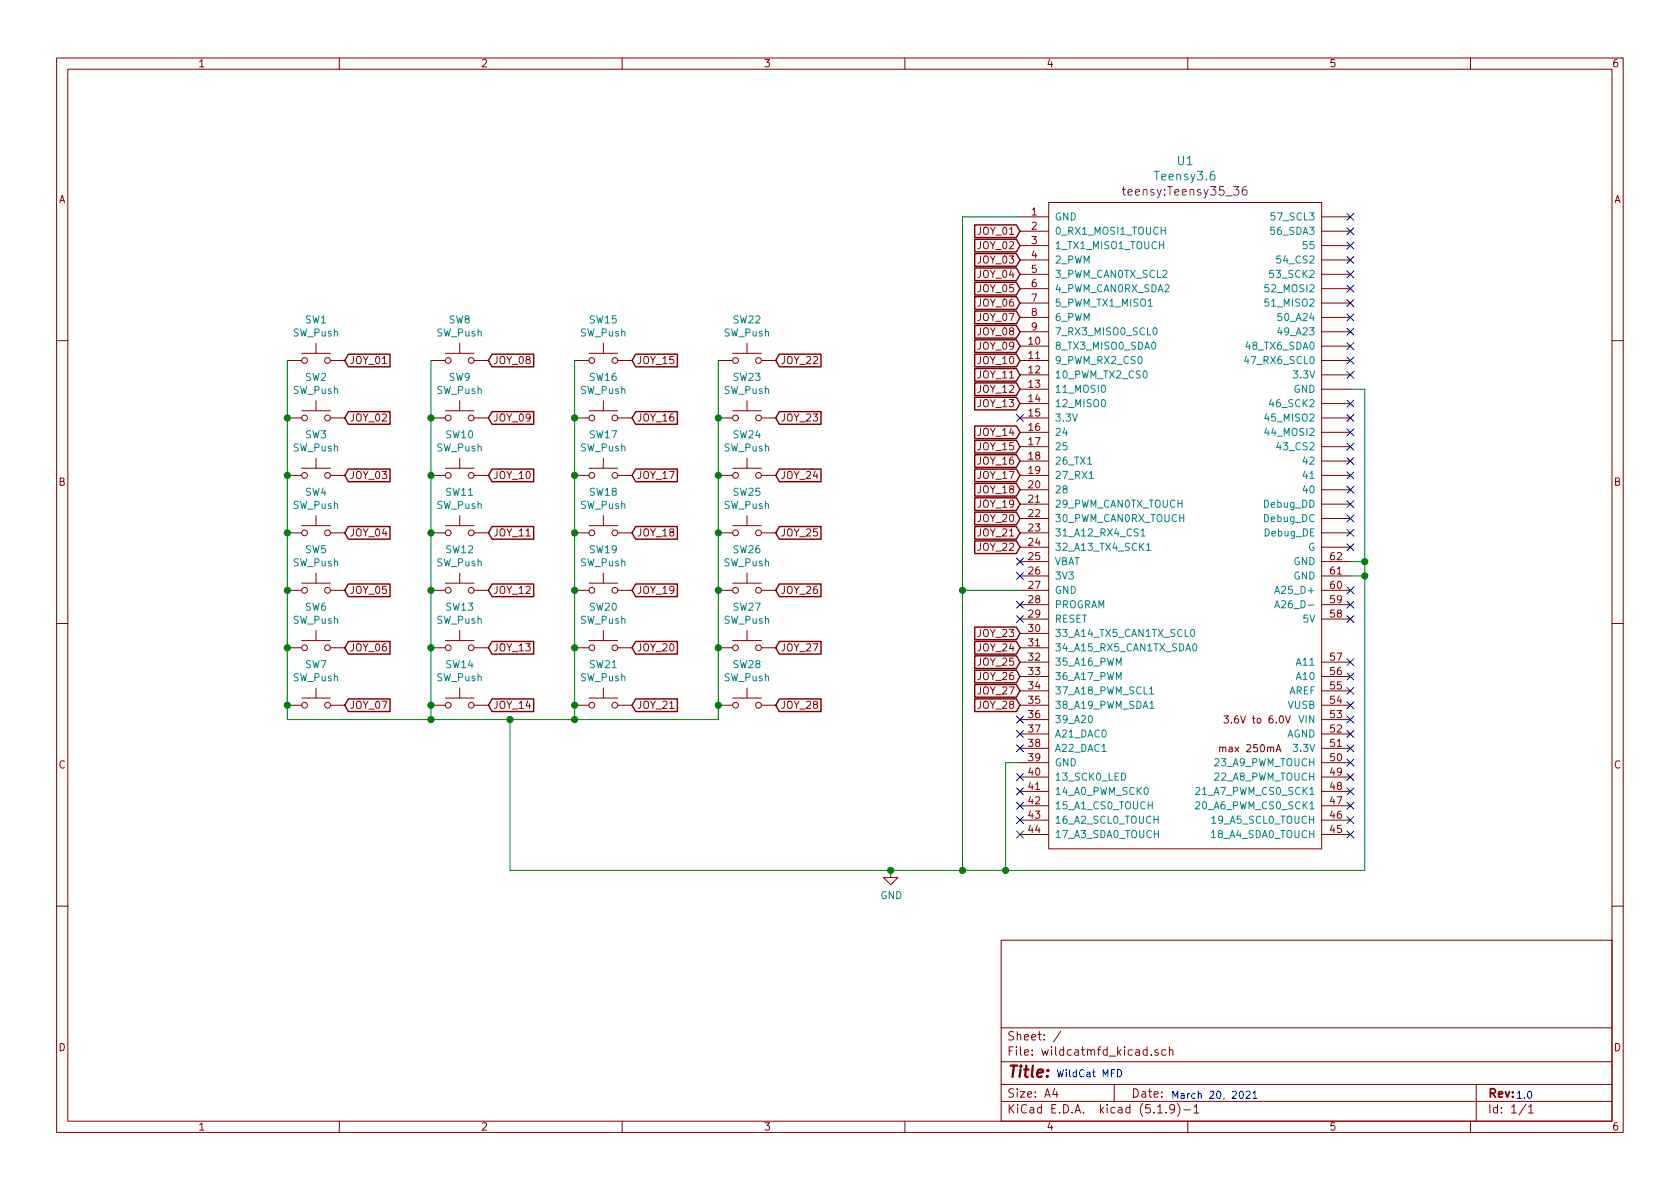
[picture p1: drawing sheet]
<svg xmlns="http://www.w3.org/2000/svg" width="297mm" height="210mm" viewBox="0 0 297 210" stroke-linecap="round" stroke-linejoin="round" font-family="sans-serif">
<g fill="none" stroke="#840000" stroke-width=".18">
<path d="M10 10.3h277v189.9h-277zM12 12.2h273v186.1h-273zM60 10.3v1.9M110 10.3v1.9M160 10.3v1.9M210 10.3v1.9M260 10.3v1.9M180.3 38.3h5.1M185.4 35.8h48.3v114.3h-48.3zM233.7 38.3h5.1M180.3 40.9h5.1M180.3 43.4h5.1"/>
<path d="M180.3 46h5.1M180.3 48.5h5.1M180.3 51h5.1M180.3 53.6h5.1M180.3 56.1h5.1M180.3 58.7h5.1M233.7 40.9h5.1M233.7 43.4h5.1M233.7 46h5.1M233.7 48.5h5.1M233.7 51h5.1M233.7 53.6h5.1"/>
<path d="M233.7 56.1h5.1M233.7 58.7h5.1M10 60.2h2M50.8 63.7h2.5M50.8 73.9h2.5M53.3 62.5h5.1M53.3 72.6h5.1M55.9 60.7v1.8M55.9 70.9v1.7M58.4 63.7h2.6M58.4 73.9h2.6M76.2 63.7h2.5"/>
<path d="M76.2 73.9h2.5M78.7 62.5h5.1M78.7 72.6h5.1M81.3 60.7v1.8M81.3 70.9v1.7M83.8 63.7h2.6M83.8 73.9h2.6M101.6 63.7h2.5M101.6 73.9h2.5M104.1 62.5h5.1M104.1 72.6h5.1M106.7 60.7v1.8"/>
<path d="M106.7 70.9v1.7M109.2 63.7h2.6M109.2 73.9h2.6M127 63.7h2.5M127 73.9h2.5M129.5 62.5h5.1M129.5 72.6h5.1M132.1 60.7v1.8M132.1 70.9v1.7M134.6 63.7h2.6M134.6 73.9h2.6M180.3 63.7h5.1"/>
<path d="M180.3 73.9h5.1M180.3 61.2h5.1M180.3 66.3h5.1M180.3 68.8h5.1M180.3 71.4h5.1M180.3 76.4h5.1M180.3 79h5.1M233.7 63.7h5.1M233.7 73.9h5.1M233.7 61.2h5.1M233.7 66.3h5.1M233.7 68.8h5.1"/>
<path d="M233.7 71.4h5.1M233.7 76.4h5.1M233.7 79h5.1M285 60.2h2M50.8 94.2h2.5M50.8 84.1h2.5M53.3 93h5.1M53.3 82.8h5.1M55.9 81v1.8M55.9 91.2v1.8M58.4 94.2h2.6M58.4 84.1h2.6"/>
<path d="M76.2 94.2h2.5M76.2 84.1h2.5M78.7 93h5.1M78.7 82.8h5.1M81.3 81v1.8M81.3 91.2v1.8M83.8 94.2h2.6M83.8 84.1h2.6M101.6 94.2h2.5M101.6 84.1h2.5M104.1 93h5.1M104.1 82.8h5.1"/>
<path d="M106.7 81v1.8M106.7 91.2v1.8M109.2 94.2h2.6M109.2 84.1h2.6M127 94.2h2.5M127 84.1h2.5M129.5 93h5.1M129.5 82.8h5.1M132.1 81v1.8M132.1 91.2v1.8M134.6 94.2h2.6M134.6 84.1h2.6"/>
<path d="M180.3 94.2h5.1M180.3 84.1h5.1M180.3 81.5h5.1M180.3 86.6h5.1M180.3 89.1h5.1M180.3 91.7h5.1M180.3 96.8h5.1M180.3 99.3h5.1M233.7 94.2h5.1M233.7 84.1h5.1M233.7 81.5h5.1M233.7 86.6h5.1"/>
<path d="M233.7 89.1h5.1M233.7 91.7h5.1M233.7 96.8h5.1M233.7 99.3h5.1M10 110.3h2M50.8 114.5h2.5M50.8 104.4h2.5M53.3 113.3h5.1M53.3 103.1h5.1M55.9 101.3v1.8M55.9 111.5v1.8M58.4 114.5h2.6"/>
<path d="M58.4 104.4h2.6M76.2 114.5h2.5M76.2 104.4h2.5M78.7 113.3h5.1M78.7 103.1h5.1M81.3 101.3v1.8M81.3 111.5v1.8M83.8 114.5h2.6M83.8 104.4h2.6M101.6 114.5h2.5M101.6 104.4h2.5M104.1 113.3h5.1"/>
<path d="M104.1 103.1h5.1M106.7 101.3v1.8M106.7 111.5v1.8M109.2 114.5h2.6M109.2 104.4h2.6M127 114.5h2.5M127 104.4h2.5M129.5 113.3h5.1M129.5 103.1h5.1M132.1 101.3v1.8M132.1 111.5v1.8M134.6 114.5h2.6"/>
<path d="M134.6 104.4h2.6M180.3 114.5h5.1M180.3 104.4h5.1M180.3 101.8h5.1M180.3 106.9h5.1M180.3 109.5h5.1M180.3 112h5.1M180.3 117.1h5.1M180.3 119.6h5.1M233.7 104.4h5.1M233.7 101.8h5.1M233.7 106.9h5.1"/>
<path d="M233.7 109.5h5.1M233.7 117.1h5.1M233.7 119.6h5.1M285 110.3h2M50.8 124.7h2.5M53.3 123.4h5.1M55.9 121.7v1.7M58.4 124.7h2.6M76.2 124.7h2.5M78.7 123.4h5.1M81.3 121.7v1.7M83.8 124.7h2.6"/>
<path d="M101.6 124.7h2.5M104.1 123.4h5.1M106.7 121.7v1.7M109.2 124.7h2.6M127 124.7h2.5M129.5 123.4h5.1M132.1 121.7v1.7M134.6 124.7h2.6M180.3 124.7h5.1M180.3 122.2h5.1M180.3 127.2h5.1M180.3 129.8h5.1"/>
<path d="M180.3 132.3h5.1M180.3 134.9h5.1M180.3 137.4h5.1M180.3 139.9h5.1M216.4 126.6h.8l-.4 .5 .3 .1 .1 .4-.3 .3-.5-.2M225.6 132.9l.5-1.2 .4 1.2M225.8 132.6h.5M227.3 126.6l.4 1.3 .4-1.3M233.7 124.7h5.1M233.7 122.2h5.1M233.7 127.2h5.1M233.7 129.8h5.1"/>
<path d="M233.7 132.3h5.1M233.7 134.9h5.1M233.7 137.4h5.1M233.7 139.9h5.1M157.5 153.9v1.3h1.2l-1.2 1.3-1.3-1.3h1.3M180.3 142.5h5.1M180.3 145h5.1M180.3 147.6h5.1M233.7 142.5h5.1M233.7 145h5.1M233.7 147.6h5.1M10 160.2h2"/>
<path d="M177 166.3h108v32h-108zM285 160.2h2M60 198.3v1.9M110 198.3v1.9M160 198.3v1.9M177 194.8h108M177 191.8h108M177 187.8h108M177 181.8h108M186.5 192.5l-.4 1h1M186.8 193v1M187.6 182.3l-1.3 2"/>
<path d="M197 191.8v3M203.6 186.5v.1M204.7 196.8h.8M204.7 185.7l-.3-.1-.2 .2 .1 .2 .4 .2v.3h-.5M206.1 185.7l-.4-.1-.3 .3 .1 .6 .2 .1 .4-.1M206.2 196.7v.1M206.8 185.7l.2-.1 .3 .1 .1 .9M206.8 185.1v1.5M207.7 196l-.1 .1a.48 .48 0 0 1-.6 .1l-.2-.2 .2-.6a.48 .48 0 0 1 .6 .1 1.27 1.27 0 0 1-.2 1.2l-.4 .1M208.2 195.1a1.71 1.71 0 0 1 0 2.3M209.3 196.3h1.2M210 198.3v1.9"/>
<path d="M211.1 195.8l.4-.5v1.5M211.1 196.8h.9M260 198.3v1.9M261 191.8v6.5M269.8 195.2l-1.2 2M270.3 195.8l.4-.5v1.5M270.3 196.8h.8"/>
<circle cx="53.8" cy="63.7" r=".51"/>
<circle cx="53.8" cy="73.9" r=".51"/>
<circle cx="57.9" cy="63.7" r=".51"/>
<circle cx="57.9" cy="73.9" r=".51"/>
<circle cx="79.2" cy="73.9" r=".51"/>
<circle cx="79.2" cy="63.7" r=".51"/>
<circle cx="83.3" cy="63.7" r=".51"/>
<circle cx="83.3" cy="73.9" r=".51"/>
<circle cx="104.6" cy="63.7" r=".51"/>
<circle cx="104.6" cy="73.9" r=".51"/>
<circle cx="108.7" cy="63.7" r=".51"/>
<circle cx="108.7" cy="73.9" r=".51"/>
<circle cx="130" cy="63.7" r=".51"/>
<circle cx="130" cy="73.9" r=".51"/>
<circle cx="134.1" cy="63.7" r=".51"/>
<circle cx="134.1" cy="73.9" r=".51"/>
<circle cx="53.8" cy="94.2" r=".51"/>
<circle cx="53.8" cy="84.1" r=".51"/>
<circle cx="57.9" cy="84.1" r=".51"/>
<circle cx="57.9" cy="94.2" r=".51"/>
<circle cx="79.2" cy="84.1" r=".51"/>
<circle cx="79.2" cy="94.2" r=".51"/>
<circle cx="83.3" cy="84.1" r=".51"/>
<circle cx="83.3" cy="94.2" r=".51"/>
<circle cx="104.6" cy="84.1" r=".51"/>
<circle cx="104.6" cy="94.2" r=".51"/>
<circle cx="108.7" cy="94.2" r=".51"/>
<circle cx="108.7" cy="84.1" r=".51"/>
<circle cx="130" cy="84.1" r=".51"/>
<circle cx="130" cy="94.2" r=".51"/>
<circle cx="134.1" cy="94.2" r=".51"/>
<circle cx="134.1" cy="84.1" r=".51"/>
<circle cx="53.8" cy="104.4" r=".51"/>
<circle cx="53.8" cy="114.5" r=".51"/>
<circle cx="57.9" cy="104.4" r=".51"/>
<circle cx="57.9" cy="114.5" r=".51"/>
<circle cx="79.2" cy="114.5" r=".51"/>
<circle cx="79.2" cy="104.4" r=".51"/>
<circle cx="83.3" cy="114.5" r=".51"/>
<circle cx="83.3" cy="104.4" r=".51"/>
<circle cx="104.6" cy="114.5" r=".51"/>
<circle cx="104.6" cy="104.4" r=".51"/>
<circle cx="108.7" cy="104.4" r=".51"/>
<circle cx="108.7" cy="114.5" r=".51"/>
<circle cx="130" cy="104.4" r=".51"/>
<circle cx="130" cy="114.5" r=".51"/>
<circle cx="134.1" cy="104.4" r=".51"/>
<circle cx="134.1" cy="114.5" r=".51"/>
<circle cx="53.8" cy="124.7" r=".51"/>
<circle cx="57.9" cy="124.7" r=".51"/>
<circle cx="79.2" cy="124.7" r=".51"/>
<circle cx="83.3" cy="124.7" r=".51"/>
<circle cx="104.6" cy="124.7" r=".51"/>
<circle cx="108.7" cy="124.7" r=".51"/>
<circle cx="130" cy="124.7" r=".51"/>
<circle cx="134.1" cy="124.7" r=".51"/>
</g>
<g fill="none" stroke="#008484" stroke-width=".18">
<path d="M203 54.1h.7M204 58.1l.2-.1a.69 .69 0 0 1 .4 .6 .69 .69 0 0 1-.4 .6l-.3-.2v-.3zM224.3 52.9h-.6l-.1 .6 .5-.1 .3 .2v.3l-.3 .2-.5-.1M224.3 50.3h-.6l-.1 .6 .5-.1 .3 .3v.3l-.3 .2-.5-.1M194.8 70.8l.2-.1a.67 .67 0 0 1 .5 .6 .67 .67 0 0 1-.5 .6l-.3-.5zM194.9 68.2l.1-.1a.67 .67 0 0 1 .5 .7 .67 .67 0 0 1-.5 .6 .83 .83 0 0 1-.1-1.2zM203.7 60.6l.2-.1a.67 .67 0 0 1 .5 .6 .67 .67 0 0 1-.5 .7l-.3-.5zM220.4 63l-.3 .9h.8M223.9 75.7l-.3 .9h.8M223.9 73.1l-.3 .9h.8M192.3 82.1h.7M192.6 84.6h.7"/>
<path d="M201.8 93.9l.3-.4v1.3M201.8 94.8h.7M202.7 96.4l.4-.3v1.2M202.7 97.3h.7M210.7 111.4l.1-.1a.69 .69 0 0 1 .4 .6 .69 .69 0 0 1-.4 .7 .83 .83 0 0 1-.1-1.2zM211 114l.2-.2a.67 .67 0 0 1 .4 .7 .67 .67 0 0 1-.4 .6l-.3-.2v-.3zM225.4 107.5l.4-1.3 .4 1.3M225.4 104.9l.4-1.2 .4 1.2M225.5 107.1h.6M225.5 104.6h.6M192.6 126.6l.1-.1a.69 .69 0 0 1 .5 .7 .69 .69 0 0 1-.5 .6 .83 .83 0 0 1-.1-1.2zM194.8 132.9h.8"/>
<path d="M198.3 136.7a.64 .64 0 0 1 .7 .6 .64 .64 0 0 1-.7 .7zM202.4 139.4l.2-.2a.67 .67 0 0 1 .4 .7 .67 .67 0 0 1-.4 .6l-.3-.2v-.3zM203.3 121.8l.3-.3v1.2M203.3 122.7h.7M203.3 125.3h.7M211.4 139.4l.5-.2 .2 .4-.7 .9h.7M203 142.4h.7M203.7 141.8v1.2M204 144.9h.8M204.8 144.3v1.3M211.4 141.9l.5-.1 .2 .3-.7 .9h.7"/>
</g>
<path d="M198.4 33.5h.6M220.3 33a.59 .59 0 0 0-.7 .6v.6l.2 .2 .4 .1 .2-.1 .1-.5-.2-.3h-.4l-.3 .3" fill="none" stroke="#840084" stroke-width=".18"/>
<path d="M180.3 38.3h-10.1v115.6M50.8 63.7v63.5h76.2v-63.5M76.2 63.7v63.5M101.6 63.7v63.5M238.8 68.8h2.5v85.1h-151.1v-26.7M238.8 99.3h2.5M170.2 104.4h10.1M238.8 101.8h2.5M180.3 134.9h-2.5v19" fill="none" stroke="#008400" stroke-width=".18"/>
<g fill="none" stroke="#840000" stroke-width=".25">
<path d="M172.3 39.8h7.4l.6 1.1-.6 1.1h-7.4zM172.3 55h7.4l.6 1.1-.6 1.1h-7.4zM172.3 57.6h7.4l.6 1.1-.6 1.1h-7.4zM172.3 52.5h7.4l.6 1.1-.6 1.1h-7.4zM172.3 49.9h7.4l.6 1.1-.6 1.2h-7.4zM172.3 47.4h7.4l.6 1.1-.6 1.1h-7.4zM172.3 42.3h7.4l.6 1.1-.6 1.1h-7.4zM172.3 44.9h7.4l.6 1.1-.6 1.1h-7.4zM61.6 62.6h7.4v2.3h-7.4l-.6-1.2zM61.6 72.8h7.4v2.2h-7.4l-.6-1.1zM87 62.6h7.4v2.3h-7.4l-.6-1.2zM87 72.8h7.4v2.2h-7.4l-.6-1.1z"/>
<path d="M112.4 62.6h7.4v2.3h-7.4l-.6-1.2zM112.4 72.8h7.4v2.2h-7.4l-.6-1.1zM137.8 62.6h7.4v2.3h-7.4l-.6-1.2zM137.8 72.8h7.4v2.2h-7.4l-.6-1.1zM172.3 62.6h7.4l.6 1.1-.6 1.2h-7.4zM172.3 77.9h7.4l.6 1.1-.6 1.1h-7.4zM172.3 75.3h7.4l.6 1.1-.6 1.2h-7.4zM172.3 70.3h7.4l.6 1.1-.6 1.1h-7.4zM172.3 67.7h7.4l.6 1.1-.6 1.1h-7.4zM172.3 65.2h7.4l.6 1.1-.6 1.1h-7.4zM172.3 60.1h7.4l.6 1.1-.6 1.1h-7.4zM61.6 93.1h7.4v2.2h-7.4l-.6-1.1z"/>
<path d="M61.6 83h7.4v2.2h-7.4l-.6-1.1zM87 93.1h7.4v2.2h-7.4l-.6-1.1zM87 83h7.4v2.2h-7.4l-.6-1.1zM112.4 93.1h7.4v2.2h-7.4l-.6-1.1zM112.4 83h7.4v2.2h-7.4l-.6-1.1zM137.8 83h7.4v2.2h-7.4l-.6-1.1zM137.8 93.1h7.4v2.2h-7.4l-.6-1.1zM172.3 93.1h7.4l.6 1.1-.6 1.1h-7.4zM172.3 95.7h7.4l.6 1.1-.6 1.1h-7.4zM172.3 90.6h7.4l.6 1.1-.6 1.1h-7.4zM172.3 88h7.4l.6 1.1-.6 1.2h-7.4zM172.3 85.5h7.4l.6 1.1-.6 1.1h-7.4z"/>
<path d="M172.3 83h7.4l.6 1.1-.6 1.1h-7.4zM172.3 80.4h7.4l.6 1.1-.6 1.1h-7.4zM61.6 103.3h7.4v2.2h-7.4l-.6-1.1zM61.6 113.4h7.4v2.3h-7.4l-.6-1.2zM87 113.4h7.4v2.3h-7.4l-.6-1.2zM87 103.3h7.4v2.2h-7.4l-.6-1.1zM112.4 113.4h7.4v2.3h-7.4l-.6-1.2zM112.4 103.3h7.4v2.2h-7.4l-.6-1.1zM137.8 103.3h7.4v2.2h-7.4l-.6-1.1zM137.8 113.4h7.4v2.3h-7.4l-.6-1.2zM172.3 110.9h7.4l.6 1.1-.6 1.1h-7.4zM172.3 113.4h7.4l.6 1.1-.6 1.2h-7.4z"/>
<path d="M172.3 116h7.4l.6 1.1-.6 1.1h-7.4zM172.3 118.5h7.4l.6 1.1-.6 1.1h-7.4zM61.6 123.6h7.4v2.2h-7.4l-.6-1.1zM87 123.6h7.4v2.2h-7.4l-.6-1.1zM112.4 123.6h7.4v2.2h-7.4l-.6-1.1zM137.8 123.6h7.4v2.2h-7.4l-.6-1.1zM172.3 121.1h7.4l.6 1.1-.6 1.1h-7.4zM172.3 123.6h7.4l.6 1.1-.6 1.1h-7.4z"/>
</g>
<path d="M197.6 189.1a.64 .64 0 0 1 .7 .7 .64 .64 0 0 1-.7 .6zM219.2 193.1l.2-.1a.67 .67 0 0 1 .5 .6 .67 .67 0 0 1-.5 .6l-.3-.5zM220.3 193.1l.5-.1 .3 .3-.8 .9h.8M221.5 193.3l.4-.3v1.2M221.5 194.2h.7" fill="none" stroke="#0000c2" stroke-width=".18"/>
<g fill="#008400" stroke="#008400" stroke-width=".25">
<circle cx="50.8" cy="114.5" r=".51"/>
<circle cx="241.3" cy="101.8" r=".51"/>
<circle cx="241.3" cy="99.3" r=".51"/>
<circle cx="177.8" cy="153.9" r=".51"/>
<circle cx="90.2" cy="127.2" r=".51"/>
<circle cx="170.2" cy="104.4" r=".51"/>
<circle cx="157.5" cy="153.9" r=".51"/>
<circle cx="170.2" cy="153.9" r=".51"/>
<circle cx="50.8" cy="124.7" r=".51"/>
<circle cx="127" cy="73.9" r=".51"/>
<circle cx="127" cy="84.1" r=".51"/>
<circle cx="127" cy="94.2" r=".51"/>
<circle cx="127" cy="104.4" r=".51"/>
<circle cx="127" cy="114.5" r=".51"/>
<circle cx="127" cy="124.7" r=".51"/>
<circle cx="101.6" cy="127.2" r=".51"/>
<circle cx="101.6" cy="73.9" r=".51"/>
<circle cx="101.6" cy="84.1" r=".51"/>
<circle cx="101.6" cy="94.2" r=".51"/>
<circle cx="101.6" cy="104.4" r=".51"/>
<circle cx="101.6" cy="114.5" r=".51"/>
<circle cx="76.2" cy="127.2" r=".51"/>
<circle cx="101.6" cy="124.7" r=".51"/>
<circle cx="50.8" cy="104.4" r=".51"/>
<circle cx="50.8" cy="94.2" r=".51"/>
<circle cx="50.8" cy="84.1" r=".51"/>
<circle cx="50.8" cy="73.9" r=".51"/>
<circle cx="76.2" cy="124.7" r=".51"/>
<circle cx="76.2" cy="114.5" r=".51"/>
<circle cx="76.2" cy="104.4" r=".51"/>
<circle cx="76.2" cy="94.2" r=".51"/>
<circle cx="76.2" cy="84.1" r=".51"/>
<circle cx="76.2" cy="73.9" r=".51"/>
</g>
<g fill="none" stroke="#000084" stroke-width=".18">
<path d="M238.2 37.7l1.2 1.3M239.4 37.7l-1.2 1.3M238.2 40.3l1.2 1.2M238.2 42.8l1.2 1.2M238.2 45.4l1.2 1.2M238.2 47.9l1.2 1.2M238.2 50.4l1.2 1.3M238.2 53l1.2 1.2M238.2 55.5l1.2 1.2M238.2 58.1l1.2 1.2M239.4 47.9l-1.2 1.2M239.4 40.3l-1.2 1.2"/>
<path d="M239.4 42.8l-1.2 1.2M239.4 45.4l-1.2 1.2M239.4 50.4l-1.2 1.3M239.4 53l-1.2 1.2M239.4 55.5l-1.2 1.2M239.4 58.1l-1.2 1.2M179.7 73.3l1.2 1.2M180.9 73.3l-1.2 1.2M238.2 60.6l1.2 1.2M238.2 63.1l1.2 1.3M238.2 65.7l1.2 1.2M238.2 70.8l1.2 1.2"/>
<path d="M238.2 73.3l1.2 1.2M238.2 75.8l1.2 1.3M238.2 78.4l1.2 1.2M239.4 73.3l-1.2 1.2M239.4 60.6l-1.2 1.2M239.4 63.1l-1.2 1.3M239.4 65.7l-1.2 1.2M239.4 70.8l-1.2 1.2M239.4 75.8l-1.2 1.3M239.4 78.4l-1.2 1.2M179.7 98.7l1.2 1.2M180.9 98.7l-1.2 1.2"/>
<path d="M238.2 88.5l1.2 1.3M238.2 91.1l1.2 1.2M238.2 93.6l1.2 1.2M238.2 96.2l1.2 1.2M238.2 86l1.2 1.2M238.2 80.9l1.2 1.2M238.2 83.5l1.2 1.2M239.4 80.9l-1.2 1.2M239.4 86l-1.2 1.2M239.4 88.5l-1.2 1.3M239.4 91.1l-1.2 1.2M239.4 93.6l-1.2 1.2"/>
<path d="M239.4 96.2l-1.2 1.2M239.4 83.5l-1.2 1.2M179.7 101.2l1.2 1.3M179.7 106.3l1.2 1.2M179.7 108.9l1.2 1.2M180.9 101.2l-1.2 1.3M180.9 106.3l-1.2 1.2M180.9 108.9l-1.2 1.2M238.2 103.8l1.2 1.2M238.2 119l1.2 1.2M238.2 116.5l1.2 1.2M238.2 108.9l1.2 1.2"/>
<path d="M238.2 106.3l1.2 1.2M239.4 103.8l-1.2 1.2M239.4 119l-1.2 1.2M239.4 116.5l-1.2 1.2M239.4 108.9l-1.2 1.2M239.4 106.3l-1.2 1.2M179.7 126.6l1.2 1.3M179.7 129.2l1.2 1.2M179.7 131.7l1.2 1.2M179.7 136.8l1.2 1.2M179.7 139.3l1.2 1.3M180.9 126.6l-1.2 1.3"/>
<path d="M180.9 129.2l-1.2 1.2M180.9 131.7l-1.2 1.2M180.9 136.8l-1.2 1.2M180.9 139.3l-1.2 1.3M238.2 134.3l1.2 1.2M238.2 139.3l1.2 1.3M238.2 136.8l1.2 1.2M238.2 131.7l1.2 1.2M238.2 129.2l1.2 1.2M238.2 126.6l1.2 1.3M238.2 124.1l1.2 1.2M238.2 121.6l1.2 1.2"/>
<path d="M239.4 134.3l-1.2 1.2M239.4 139.3l-1.2 1.3M239.4 136.8l-1.2 1.2M239.4 131.7l-1.2 1.2M239.4 129.2l-1.2 1.2M239.4 126.6l-1.2 1.3M239.4 124.1l-1.2 1.2M239.4 121.6l-1.2 1.2M179.7 141.9l1.2 1.2M179.7 144.4l1.2 1.2M179.7 147l1.2 1.2M180.9 141.9l-1.2 1.2"/>
<path d="M180.9 144.4l-1.2 1.2M180.9 147l-1.2 1.2M238.2 147l1.2 1.2M238.2 144.4l1.2 1.2M238.2 141.9l1.2 1.2M239.4 147l-1.2 1.2M239.4 144.4l-1.2 1.2M239.4 141.9l-1.2 1.2"/>
</g>
<text font-size="2.8" fill="#840000" x="178" y="190.5">Title:</text>
<text font-size="2.1" fill="#008484" x="208.2" y="29.2">U1</text>
<g font-size="2.1" fill="#840084">
<text x="199.2" y="34.6">teensy:Teensy35_36</text>
<text x="204.4" y="31.9">Teensy3.6</text>
</g>
<g font-size="2.1" fill="#840000">
<text x="178" y="184">Sheet: /</text>
<text x="178" y="186.7">File: wildcatmfd_kicad.sch</text>
<text x="178" y="196.9">KiCad E.D.A. kicad (5.1.9)-1</text>
<text x="178" y="194.1">Size: A4</text>
<text x="200" y="194.1">Date:</text>
<text x="263" y="194.1">Rev:</text>
<text x="263" y="196.9">Id: 1/1</text>
</g>
<g font-size="1.8" fill="#840000">
<text x="35" y="11.9">1</text>
<text x="85" y="11.9">2</text>
<text x="135" y="11.9">3</text>
<text x="185" y="11.9">4</text>
<text x="235" y="11.9">5</text>
<text x="285" y="11.9">6</text>
<text x="10.4" y="35.9">A</text>
<text x="285.4" y="35.9">A</text>
<text x="173.1" y="41.5">JOY_01</text>
<text x="182.4" y="38.1">1</text>
<text x="182.4" y="40.6">2</text>
<text x="173.1" y="44.1">JOY_02</text>
<text x="173.1" y="46.6">JOY_03</text>
<text x="182.4" y="43.2">3</text>
<text x="182.4" y="45.7">4</text>
<text x="173.1" y="51.7">JOY_05</text>
<text x="173.1" y="49.1">JOY_04</text>
<text x="182.4" y="48.3">5</text>
<text x="182.4" y="50.8">6</text>
<text x="182.4" y="53.3">7</text>
<text x="173.1" y="56.8">JOY_07</text>
<text x="173.1" y="59.3">JOY_08</text>
<text x="173.1" y="54.2">JOY_06</text>
<text x="182.4" y="55.9">8</text>
<text x="182.4" y="58.4">9</text>
<text x="61.7" y="64.4">JOY_01</text>
<text x="87.1" y="64.4">JOY_08</text>
<text x="112.5" y="64.4">JOY_15</text>
<text x="137.9" y="64.4">JOY_22</text>
<text x="173.1" y="64.4">JOY_10</text>
<text x="173.1" y="61.8">JOY_09</text>
<text x="181.9" y="61">10</text>
<text x="181.9" y="63.5">11</text>
<text x="173.1" y="69.5">JOY_12</text>
<text x="173.1" y="66.9">JOY_11</text>
<text x="181.9" y="66">12</text>
<text x="181.9" y="68.6">13</text>
<text x="181.9" y="71.1">14</text>
<text x="61.7" y="74.5">JOY_02</text>
<text x="87.1" y="74.5">JOY_09</text>
<text x="112.5" y="74.5">JOY_16</text>
<text x="137.9" y="74.5">JOY_23</text>
<text x="173.1" y="77.1">JOY_14</text>
<text x="173.1" y="72">JOY_13</text>
<text x="181.9" y="73.7">15</text>
<text x="181.9" y="76.2">16</text>
<text x="173.1" y="82.2">JOY_16</text>
<text x="173.1" y="79.6">JOY_15</text>
<text x="181.9" y="78.7">17</text>
<text x="181.9" y="81.3">18</text>
<text x="181.9" y="83.8">19</text>
<text x="10.4" y="85.9">B</text>
<text x="61.7" y="84.7">JOY_03</text>
<text x="87.1" y="84.7">JOY_10</text>
<text x="112.5" y="84.7">JOY_17</text>
<text x="137.9" y="84.7">JOY_24</text>
<text x="173.1" y="89.8">JOY_19</text>
<text x="173.1" y="87.2">JOY_18</text>
<text x="173.1" y="84.7">JOY_17</text>
<text x="181.9" y="86.4">20</text>
<text x="181.9" y="88.9">21</text>
<text x="285.4" y="85.9">B</text>
<text x="61.7" y="94.9">JOY_04</text>
<text x="87.1" y="94.9">JOY_11</text>
<text x="112.5" y="94.9">JOY_18</text>
<text x="137.9" y="94.9">JOY_25</text>
<text x="173.1" y="94.9">JOY_21</text>
<text x="173.1" y="92.3">JOY_20</text>
<text x="181.9" y="91.4">22</text>
<text x="181.9" y="94">23</text>
<text x="173.1" y="97.4">JOY_22</text>
<text x="181.9" y="96.5">24</text>
<text x="181.9" y="99.1">25</text>
<text x="181.9" y="101.6">26</text>
<text x="235.3" y="101.6">61</text>
<text x="235.3" y="99.1">62</text>
<text x="61.7" y="105">JOY_05</text>
<text x="87.1" y="105">JOY_12</text>
<text x="112.5" y="105">JOY_19</text>
<text x="137.9" y="105">JOY_26</text>
<text x="181.9" y="104.1">27</text>
<text x="181.9" y="106.7">28</text>
<text x="235.3" y="106.7">59</text>
<text x="235.3" y="104.1">60</text>
<text x="173.1" y="112.6">JOY_23</text>
<text x="181.9" y="109.2">29</text>
<text x="181.9" y="111.8">30</text>
<text x="235.3" y="109.2">58</text>
<text x="61.7" y="115.2">JOY_06</text>
<text x="87.1" y="115.2">JOY_13</text>
<text x="112.5" y="115.2">JOY_20</text>
<text x="137.9" y="115.2">JOY_27</text>
<text x="173.1" y="115.2">JOY_24</text>
<text x="173.1" y="117.7">JOY_25</text>
<text x="181.9" y="114.3">31</text>
<text x="181.9" y="116.8">32</text>
<text x="181.9" y="119.4">33</text>
<text x="235.3" y="119.4">56</text>
<text x="235.3" y="116.8">57</text>
<text x="61.7" y="125.3">JOY_07</text>
<text x="87.1" y="125.3">JOY_14</text>
<text x="112.5" y="125.3">JOY_21</text>
<text x="137.9" y="125.3">JOY_28</text>
<text x="173.1" y="120.3">JOY_26</text>
<text x="173.1" y="122.8">JOY_27</text>
<text x="173.1" y="125.3">JOY_28</text>
<text x="181.9" y="121.9">34</text>
<text x="181.9" y="124.5">35</text>
<text x="235.3" y="124.5">54</text>
<text x="235.3" y="121.9">55</text>
<text x="181.9" y="127">36</text>
<text x="181.9" y="129.5">37</text>
<text x="217.3" y="127.9">3.6V to 6.0V</text>
<text x="235.3" y="129.5">52</text>
<text x="235.3" y="127">53</text>
<text x="10.4" y="135.9">C</text>
<text x="181.9" y="132.1">38</text>
<text x="181.9" y="134.6">39</text>
<text x="181.9" y="137.2">40</text>
<text x="216.1" y="133">max 250mA</text>
<text x="235.3" y="137.2">49</text>
<text x="235.3" y="134.6">50</text>
<text x="235.3" y="132.1">51</text>
<text x="285.4" y="135.9">C</text>
<text x="181.9" y="139.7">41</text>
<text x="181.9" y="142.2">42</text>
<text x="235.3" y="142.2">47</text>
<text x="235.3" y="139.7">48</text>
<text x="181.9" y="144.8">43</text>
<text x="181.9" y="147.3">44</text>
<text x="235.3" y="147.3">45</text>
<text x="235.3" y="144.8">46</text>
<text x="10.4" y="185.9">D</text>
<text x="285.4" y="185.9">D</text>
<text x="35" y="199.9">1</text>
<text x="85" y="199.9">2</text>
<text x="135" y="199.9">3</text>
<text x="185" y="199.9">4</text>
<text x="235" y="199.9">5</text>
<text x="285" y="199.9">6</text>
</g>
<g font-size="1.8" fill="#008484">
<text x="186.4" y="39">GND</text>
<text x="186.4" y="41.5">0_RX1_MOSI1_TOUCH</text>
<text x="225" y="41.5">56_SDA3</text>
<text x="225.2" y="39">57_SCL3</text>
<text x="186.4" y="44.1">1_TX1_MISO1_TOUCH</text>
<text x="186.4" y="46.6">2_PWM</text>
<text x="226.3" y="46.6">54_CS2</text>
<text x="230.7" y="44.1">55</text>
<text x="186.4" y="49.1">3_PWM_CAN0TX_SCL2</text>
<text x="186.4" y="51.7">4_PWM_CAN0RX_SDA2</text>
<text x="224.2" y="51.7">52_MOSI2</text>
<text x="225" y="49.1">53_SCK2</text>
<text x="51.8" y="59.5">SW_Push</text>
<text x="54" y="57.2">SW1</text>
<text x="77.2" y="59.5">SW_Push</text>
<text x="79.4" y="57.2">SW8</text>
<text x="102.6" y="59.5">SW_Push</text>
<text x="104.3" y="57.2">SW15</text>
<text x="128" y="59.5">SW_Push</text>
<text x="129.7" y="57.2">SW22</text>
<text x="186.4" y="54.2">5_PWM_TX1_MISO1</text>
<text x="186.4" y="56.8">6_PWM</text>
<text x="186.4" y="59.3">7_RX3_MISO0_SCL0</text>
<text x="224.2" y="54.2">51_MISO2</text>
<text x="226.5" y="59.3">49_A23</text>
<text x="226.5" y="56.8">50_A24</text>
<text x="186.4" y="61.8">8_TX3_MISO0_SDA0</text>
<text x="186.4" y="64.4">9_PWM_RX2_CS0</text>
<text x="220.8" y="64.4">47_RX6_SCL0</text>
<text x="220.8" y="61.8">48_TX6_SDA0</text>
<text x="51.8" y="69.7">SW_Push</text>
<text x="54" y="67.4">SW2</text>
<text x="77.2" y="69.7">SW_Push</text>
<text x="79.4" y="67.4">SW9</text>
<text x="102.6" y="69.7">SW_Push</text>
<text x="104.3" y="67.4">SW16</text>
<text x="128" y="69.7">SW_Push</text>
<text x="129.7" y="67.4">SW23</text>
<text x="186.4" y="66.9">10_PWM_TX2_CS0</text>
<text x="186.4" y="69.5">11_MOSI0</text>
<text x="228.7" y="69.5">GND</text>
<text x="229" y="66.9">3.3V</text>
<text x="54" y="77.5">SW3</text>
<text x="78.9" y="77.5">SW10</text>
<text x="104.3" y="77.5">SW17</text>
<text x="129.7" y="77.5">SW24</text>
<text x="186.4" y="72">12_MISO0</text>
<text x="186.4" y="74.5">3.3V</text>
<text x="186.4" y="77.1">24</text>
<text x="224.2" y="77.1">44_MOSI2</text>
<text x="224.2" y="74.5">45_MISO2</text>
<text x="225" y="72">46_SCK2</text>
<text x="51.8" y="79.8">SW_Push</text>
<text x="77.2" y="79.8">SW_Push</text>
<text x="102.6" y="79.8">SW_Push</text>
<text x="128" y="79.8">SW_Push</text>
<text x="186.4" y="79.6">25</text>
<text x="186.4" y="82.2">26_TX1</text>
<text x="226.3" y="79.6">43_CS2</text>
<text x="230.7" y="82.2">42</text>
<text x="51.8" y="90">SW_Push</text>
<text x="54" y="87.7">SW4</text>
<text x="77.2" y="90">SW_Push</text>
<text x="78.9" y="87.7">SW11</text>
<text x="102.6" y="90">SW_Push</text>
<text x="104.3" y="87.7">SW18</text>
<text x="128" y="90">SW_Push</text>
<text x="129.7" y="87.7">SW25</text>
<text x="186.4" y="84.7">27_RX1</text>
<text x="186.4" y="87.2">28</text>
<text x="186.4" y="89.8">29_PWM_CAN0TX_TOUCH</text>
<text x="223.6" y="89.8">Debug_DD</text>
<text x="230.7" y="87.2">40</text>
<text x="230.7" y="84.7">41</text>
<text x="186.4" y="92.3">30_PWM_CAN0RX_TOUCH</text>
<text x="186.4" y="94.9">31_A12_RX4_CS1</text>
<text x="223.6" y="92.3">Debug_DC</text>
<text x="223.7" y="94.9">Debug_DE</text>
<text x="51.8" y="100.1">SW_Push</text>
<text x="54" y="97.8">SW5</text>
<text x="77.2" y="100.1">SW_Push</text>
<text x="78.9" y="97.8">SW12</text>
<text x="102.6" y="100.1">SW_Push</text>
<text x="104.3" y="97.8">SW19</text>
<text x="128" y="100.1">SW_Push</text>
<text x="129.7" y="97.8">SW26</text>
<text x="186.4" y="97.4">32_A13_TX4_SCK1</text>
<text x="186.4" y="99.9">VBAT</text>
<text x="228.7" y="99.9">GND</text>
<text x="231.3" y="97.4">G</text>
<text x="54" y="108">SW6</text>
<text x="78.9" y="108">SW13</text>
<text x="104.3" y="108">SW20</text>
<text x="129.7" y="108">SW27</text>
<text x="186.4" y="102.5">3V3</text>
<text x="186.4" y="105">GND</text>
<text x="186.4" y="107.6">PROGRAM</text>
<text x="226.1" y="105">A25_D+</text>
<text x="226.6" y="107.6">A26_D-</text>
<text x="228.7" y="102.5">GND</text>
<text x="51.8" y="110.3">SW_Push</text>
<text x="77.2" y="110.3">SW_Push</text>
<text x="102.6" y="110.3">SW_Push</text>
<text x="128" y="110.3">SW_Push</text>
<text x="186.4" y="110.1">RESET</text>
<text x="186.4" y="112.6">33_A14_TX5_CAN1TX_SCL0</text>
<text x="230.5" y="110.1">5V</text>
<text x="54" y="118.2">SW7</text>
<text x="78.9" y="118.2">SW14</text>
<text x="104.3" y="118.2">SW21</text>
<text x="129.7" y="118.2">SW28</text>
<text x="186.4" y="115.2">34_A15_RX5_CAN1TX_SDA0</text>
<text x="186.4" y="117.7">35_A16_PWM</text>
<text x="229.4" y="117.7">A11</text>
<text x="51.8" y="120.5">SW_Push</text>
<text x="77.2" y="120.5">SW_Push</text>
<text x="102.6" y="120.5">SW_Push</text>
<text x="128" y="120.5">SW_Push</text>
<text x="186.4" y="120.3">36_A17_PWM</text>
<text x="186.4" y="122.8">37_A18_PWM_SCL1</text>
<text x="186.4" y="125.3">38_A19_PWM_SDA1</text>
<text x="227.8" y="125.3">VUSB</text>
<text x="227.8" y="122.8">AREF</text>
<text x="229.4" y="120.3">A10</text>
<text x="186.4" y="127.9">39_A20</text>
<text x="186.4" y="130.4">A21_DAC0</text>
<text x="227.5" y="130.4">AGND</text>
<text x="229.7" y="127.9">VIN</text>
<text x="186.4" y="133">A22_DAC1</text>
<text x="186.4" y="135.5">GND</text>
<text x="214.9" y="135.5">23_A9_PWM_TOUCH</text>
<text x="229" y="133">3.3V</text>
<text x="186.4" y="138">13_SCK0_LED</text>
<text x="186.4" y="140.6">14_A0_PWM_SCK0</text>
<text x="186.4" y="143.1">15_A1_CS0_TOUCH</text>
<text x="212" y="143.1">20_A6_PWM_CS0_SCK1</text>
<text x="212" y="140.6">21_A7_PWM_CS0_SCK1</text>
<text x="214.9" y="138">22_A8_PWM_TOUCH</text>
<text x="186.4" y="145.7">16_A2_SCL0_TOUCH</text>
<text x="186.4" y="148.2">17_A3_SDA0_TOUCH</text>
<text x="214.5" y="148.2">18_A4_SDA0_TOUCH</text>
<text x="214.7" y="145.7">19_A5_SCL0_TOUCH</text>
<text x="155.7" y="159">GND</text>
</g>
<g font-size="1.8" fill="#0000c2">
<text x="186.7" y="190.5">WildCat MFD</text>
<text x="207" y="194.3">March 20, 2021</text>
<text x="268" y="194.3">1.0</text>
</g>
</svg>
